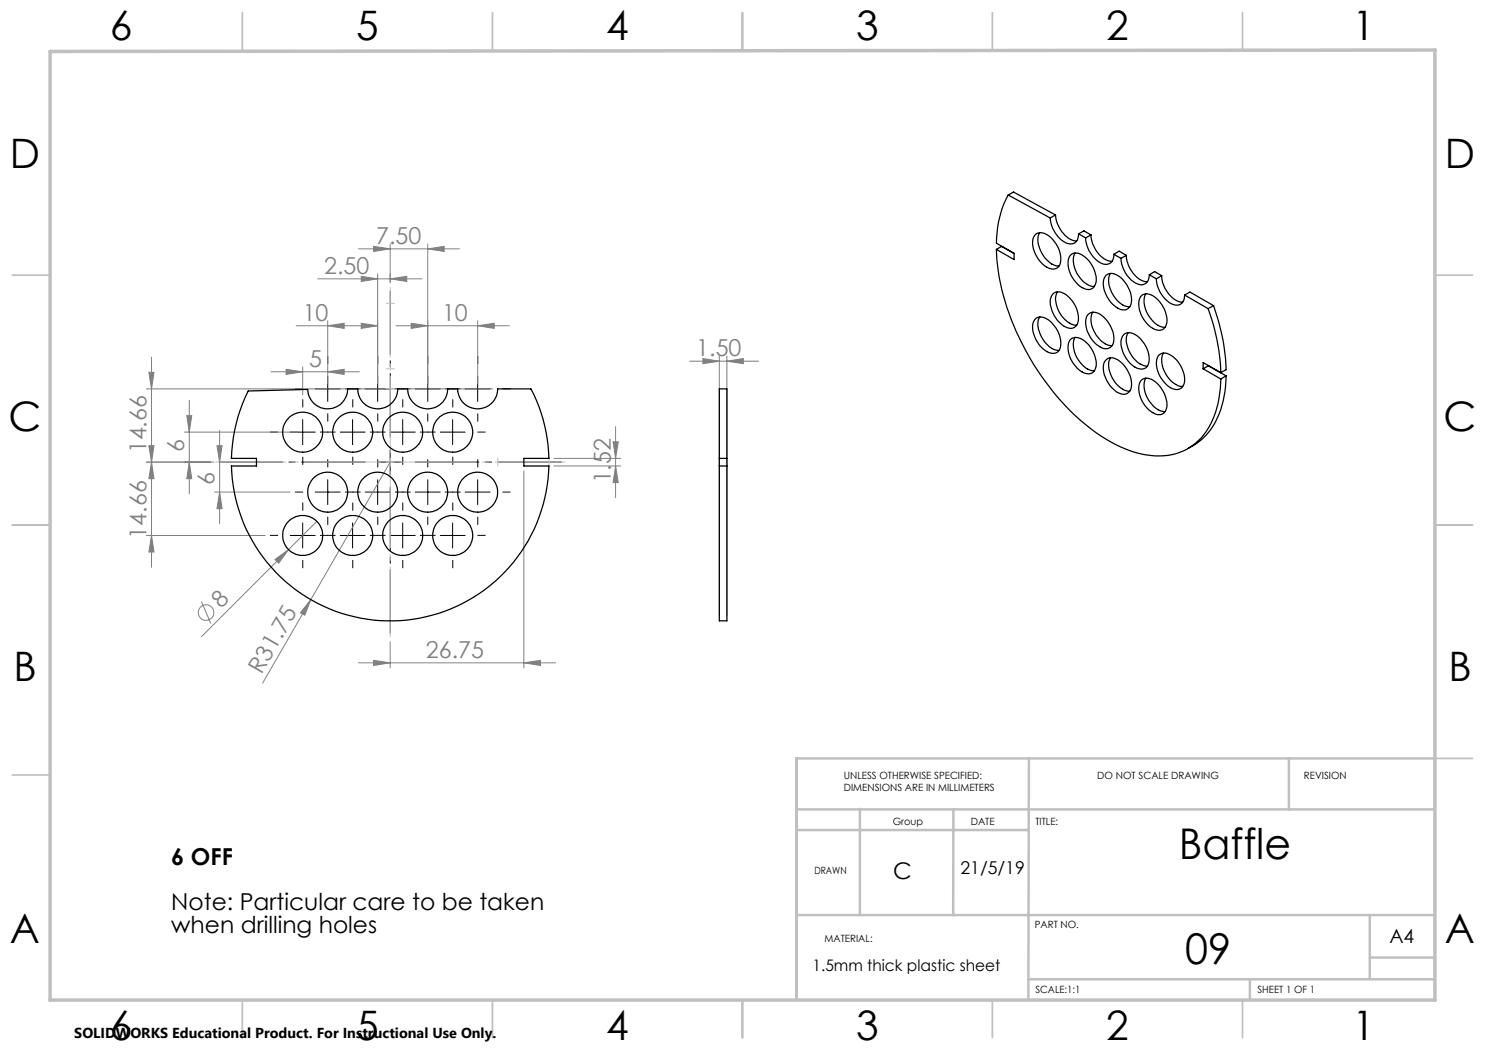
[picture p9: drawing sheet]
<svg xmlns="http://www.w3.org/2000/svg" width="297mm" height="210mm" viewBox="0 0 297 210" stroke-linecap="round" stroke-linejoin="round" font-family="sans-serif">
<g fill="none" stroke="#808080" stroke-width=".2">
<path d="M63.5 55.8h20.9M71.7 49.8h20.2M72.2 55.3l3.3 .5-3.3 .5zM74.7 49.3l3.3 .5-3.3 .5zM75.5 54.8v22M78 48.8v7.7M78 55.8l3.4-.5v1zM85.5 49.8l3.3-.5v1zM85.5 48.8v28M29.3 77.8h69.2M29.8 74.5h1l-.5 3.3zM30.3 71.4v42"/>
<path d="M54.2 74.4h17.7M57.2 73.9l3.3 .5-3.3 .5zM59.2 65.1h16.3M60.5 73.4v5.5M65.5 74.4l3.3-.5v1zM65.5 65.1l3.3-.4v1zM65.5 64.2v12.6M72.2 64.7l3.3 .4-3.3 .6zM79.2 65.1h22.7M82.2 64.7l3.3 .4-3.3 .6zM95.5 65.1l3.3-.4v1zM95.5 64.2v12.6"/>
<path d="M137.9 72.2h13.8M140.6 71.7l3.3 .5-3.3 .5zM143.9 71.2v52M145.4 72.2l3.3-.5v1zM145.4 71.2v52M29.3 92.4h13.5M29.8 89.1h1l-.5 3.3zM30.3 92.4l.5 3.3h-1zM36.9 86.4h22.6M37.4 83.1h.9l-.4 3.3zM37.9 92.4l.4 3.3h-.9zM37.9 80.1v18.7"/>
<path d="M42.9 98.4h15.1M43.4 89.1h1l-.5 3.3zM43.9 98.4l.5 3.3h-1zM43.9 86.1v18.7M78 92.4l-15.8 27.5M104.8 94.2v39.4M110.8 93.2h13.3M110.8 91.7h13.3M122.6 88.4h1l-.5 3.3zM123.1 93.2l.5 3.3h-1zM123.1 85.3v14.2M29.3 107.1h23.7"/>
<path d="M30.3 107.1l.5 3.3h-1zM55 111.9l2.7-2-2 2.7zM57.7 109.9l-17.4 17.4M62.2 119.9l-1.2 3.1-.9-.5zM62.2 119.9l-9.7 16.7M63.4 104.3l-5.7 5.6M40.3 120.3l1.9 4.4M71.7 132.6h39.4M74.7 132.1l3.3 .5-3.3 .5zM78 128.4v5.2M104.8 132.6l3.3-.5v1z"/>
<circle cx="41.2" cy="122.5" r="1.55"/>
</g>
<g fill="none" stroke="#000" stroke-width=".2" stroke-dasharray="15.2 1.3 1.3 1.3">
<path d="M60.6 77.8h-1.5M65.6 72.8v-1.5M70.6 77.8h1.5M70.6 77.8h-1.5M75.6 72.8v-1.5M80.6 77.8h1.5M80.6 77.8h-1.5M85.6 72.8v-1.5M90.6 77.8h1.5M90.6 77.8h-1.5M95.6 72.8v-1.5M100.6 77.8h1.5"/>
<path d="M55.6 86.4h-1.5M60.6 81.4v-1.5M60.6 91.4v1.5M60.6 98.4h-1.5M65.6 86.4h1.5M65.6 86.4h-1.5M65.6 82.8v1.5M65.6 93.4v-1.5M70.6 81.4v-1.5M70.6 91.4v1.5M70.6 98.4h-1.5M70.6 98.4h1.5"/>
<path d="M75.6 86.4h1.5M75.6 86.4h-1.5M75.6 82.8v1.5M75.6 93.4v-1.5M80.6 81.4v-1.5M80.6 91.4v1.5M80.6 98.4h-1.5M80.6 98.4h1.5M85.6 86.4h1.5M85.6 86.4h-1.5M85.6 82.8v1.5M85.6 93.4v-1.5"/>
<path d="M90.6 81.4v-1.5M90.6 91.4v1.5M90.6 98.4h-1.5M90.6 98.4h1.5M95.6 86.4h1.5M95.6 82.8v1.5M95.6 93.4v-1.5M100.6 98.4h1.5M55.6 107.1h-1.5M60.6 102.1v-1.5M60.6 112.1v1.5M65.6 103.4v1.5"/>
<path d="M65.6 107.1h1.5M65.6 107.1h-1.5M70.6 102.1v-1.5M70.6 112.1v1.5M75.6 103.4v1.5M75.6 107.1h1.5M75.6 107.1h-1.5M80.6 102.1v-1.5M80.6 112.1v1.5M85.6 103.4v1.5M85.6 107.1h1.5M85.6 107.1h-1.5"/>
<path d="M90.6 102.1v-1.5M90.6 112.1v1.5M95.6 103.4v1.5M95.6 107.1h1.5"/>
</g>
<path d="M73.1 92.4h-29.3M78.1 87.4v-29.2M78.1 97.4v29.3M83.1 92.4h29.2" fill="none" stroke="#000" stroke-width=".2" stroke-dasharray="15.2 1.3 1.3 1.3" stroke-dashoffset="2.5"/>
<g fill="none" stroke="#000" stroke-width=".2">
<path d="M63 77.8h5.1M65.5 75.3v5M73 77.8h5M75.5 75.3v5M83 77.8h5.1M85.5 75.3v5M93 77.8h5M95.5 75.3v5M58 86.4h5M60.5 83.9v5M63 98.4h5.1M65.5 95.9v5"/>
<path d="M68.1 86.4h4.9M70.5 83.9v5M73 98.4h5M75.5 95.9v5M75.5 92.4h5M78 86.4h5M78 89.9v5M80.5 83.9v5M83 98.4h5.1M85.5 95.9v5M88.1 86.4h4.9M90.5 83.9v5"/>
<path d="M93 98.4h5M95.5 95.9v5M58 107.1h5M60.5 104.6v5M68.1 107.1h4.9M70.5 104.6v5M78 107.1h5M80.5 104.6v5M88.1 107.1h4.9M90.5 104.6v5"/>
</g>
<path d="M113 92.4h-69.9M78.1 127.3v-69.8" fill="none" stroke="#c0c0c0" stroke-width=".2" stroke-dasharray="15.2 1.3 1.3 1.3" stroke-dashoffset="1.3"/>
<path d="M77.2 73.8h1.7M77.2 77.8h1.7M78.9 60.7h-1.7M77.2 92.4h1.7M78.1 93.2v-1.6M99.6 91.6v1.6M109.8 93.2v-1.6" fill="none" stroke="#c0c0c0" stroke-width=".2" stroke-dasharray="15.2 1.3 1.3 1.3"/>
<g fill="none" stroke="#c0c0c0" stroke-width=".35">
<path d="M48.5 2.5v7.5M98.5 2.5v7.5M148.5 2.5v7.5M198.5 2.5v7.5M248.5 2.5v7.5M2.5 55h7.5M287 55h7.5M2.5 105h7.5M287 105h7.5M2.5 155h7.5M287 151.7h7.5M48.5 200v7.5"/>
<path d="M98.5 200v7.5M148.5 200v7.5M198.5 200v7.5M248.5 200v7.5"/>
</g>
<path d="M205.8 151.7l-.1 48.4M257.8 151.7v10.2M287 151.7h-127.7v48.3M159.3 161.9h127.7M159.3 166h46.5M172 161.8v21.2M190.7 161.9l-.1 21.1M159.3 183h127.7M205.7 195.9h81.2M250 195.8v4.2M274 183v12.8M274 191.5h13" fill="none" stroke="#c0c0c0" stroke-width=".5"/>
<path d="M10 10.3l277-.3v190h-277z" fill="none" stroke="#c0c0c0" stroke-width=".7"/>
<g fill="#808080">
<path d="M55 111.9l2.7-2-2 2.7z"/>
<path d="M62.2 119.9l-1.2 3.1-.9-.5z"/>
<path d="M85.5 49.8l3.3-.5v1zM74.7 49.3l3.3 .5-3.3 .5zM104.8 132.6l3.3-.5v1zM74.7 132.1l3.3 .5-3.3 .5z"/>
<path d="M72.2 55.3l3.3 .5-3.3 .5zM78 55.8l3.4-.5v1z"/>
<path d="M37.4 83.1h.9l-.4 3.3zM37.9 92.4l.4 3.3h-.9zM29.8 74.5h1l-.5 3.3zM30.3 92.4l.5 3.3h-1z"/>
<path d="M57.2 73.9l3.3 .5-3.3 .5zM65.5 74.4l3.3-.5v1zM65.5 65.1l3.3-.4v1zM72.2 64.7l3.3 .4-3.3 .6zM82.2 64.7l3.3 .4-3.3 .6zM95.5 65.1l3.3-.4v1zM140.6 71.7l3.3 .5-3.3 .5zM145.4 72.2l3.3-.5v1z"/>
<path d="M123.1 93.2l.5 3.3h-1zM122.6 88.4h1l-.5 3.3z"/>
<path d="M43.4 89.1h1l-.5 3.3zM43.9 98.4l.5 3.3h-1zM29.8 89.1h1l-.5 3.3zM30.3 107.1l.5 3.3h-1z"/>
</g>
<g fill="none" stroke="#000" stroke-width=".25">
<path d="M201.6 39a20.6 20.6 0 0 0-2.3 9.6l3.5 2.1M201.6 39l8.4 4.6M201.6 39l1.1-.6 8.4 4.6M199.3 49.9a47.1 47.1 0 0 0 8.3 24.3 40.7 40.7 0 0 0 17.4 15.5 14.6 14.6 0 0 0 12.2 .2 14 14 0 0 0 6.7-11.1l.3-3M199.3 49.9l3.5 2v-1.2M199.3 49.9l1-.6 2.5 1.4M207.1 46.9a2.23 2.23 0 0 1 2.9 .5 5.6 5.6 0 0 1 1.9 5.6 1.81 1.81 0 0 1-2.9 .2 5.9 5.9 0 0 1-2.4-5.5zM208 46.5a4.3 4.3 0 0 0 .6 4.5 3.9 3.9 0 0 0 3.2 2.2M210 43.6a5.8 5.8 0 0 0 3.9 5.2 1.69 1.69 0 0 0 1.8-2M210.6 58.8a2.13 2.13 0 0 1 2.9 .4 5.5 5.5 0 0 1 2 5.6 1.68 1.68 0 0 1-2.6 .5 5.9 5.9 0 0 1-2.7-5.8zM211.1 43a5.8 5.8 0 0 0 3.9 5.2h.3M211.1 43l-1.1 .6"/>
<path d="M211.5 58.4a4.7 4.7 0 0 0 .9 4.8 4 4 0 0 0 2.9 1.8M214.1 51a2.13 2.13 0 0 1 3 .5 5.7 5.7 0 0 1 2 5.3 1.63 1.63 0 0 1-2.7 .7 5.7 5.7 0 0 1-2.6-6zM215 50.6a5 5 0 0 0 1.5 5.6 3.2 3.2 0 0 0 2.4 1.1M215.7 46.8l1.4 .8M215.7 46.8l1.1-.6 1.4 .8M217.1 47.6a5.9 5.9 0 0 0 3.7 5.2 1.66 1.66 0 0 0 2-1.9M218.2 47a5.7 5.7 0 0 0 3.9 5.3h.3M218.2 47l-1.1 .6M221.2 55.1a2.23 2.23 0 0 1 3 .4 5.6 5.6 0 0 1 1.9 5.6 1.67 1.67 0 0 1-2.6 .5 5.7 5.7 0 0 1-2.6-6zM222.1 54.7a4.8 4.8 0 0 0 1.2 5.2 3.6 3.6 0 0 0 2.7 1.5M222.8 50.9l1.4 .8M222.8 50.9l1-.7 1.4 .9"/>
<path d="M224.2 51.7a5.7 5.7 0 0 0 3.9 5.3 1.73 1.73 0 0 0 1.8-2M225.2 51.1a6 6 0 0 0 3.7 5.2h.6M225.2 51.1l-1 .6M228.3 59.2a2.23 2.23 0 0 1 2.9 .4 5.7 5.7 0 0 1 2.1 5.3 1.63 1.63 0 0 1-2.7 .8 5.6 5.6 0 0 1-2.6-6.1zM229.2 58.8a5 5 0 0 0 1.4 5.5 3.1 3.1 0 0 0 2.4 1.2M229.9 55l1.4 .8M229.9 55l1-.7 1.4 .8M231.3 55.8a5.8 5.8 0 0 0 3.6 5.2 1.66 1.66 0 0 0 2-2M232.3 55.1a5.9 5.9 0 0 0 3.7 5.3h.5M232.3 55.1l-1 .7M236.9 59l4.7 2.7M236.9 59l1.1-.6 4.7 2.7"/>
<path d="M49.6 78.2l11.9-.3a4 4 0 0 0 4.1 3.9 4 4 0 0 0 3.9-4h2a4 4 0 0 0 4 4 4 4 0 0 0 4.1-4h1.9a4 4 0 0 0 4 4 4 4 0 0 0 4-4h2a4 4 0 0 0 4 4 4 4 0 0 0 4-4h6.7a31.3 31.3 0 0 1 3.6 13.9h-5v1.5h5a31.8 31.8 0 0 1-31.8 31 31.8 31.8 0 0 1-31.7-31h5v-1.5h-5a32.8 32.8 0 0 1 3.3-13.5zM207.1 63.8a2.23 2.23 0 0 1 2.9 .4 5.6 5.6 0 0 1 1.9 5.6 1.81 1.81 0 0 1-2.9 .3 5.9 5.9 0 0 1-2.4-5.6zM208 63.4a4.3 4.3 0 0 0 .6 4.5 4.1 4.1 0 0 0 3.2 2.2M214.1 67.9a2.23 2.23 0 0 1 3 .4 5.7 5.7 0 0 1 2 5.3 1.63 1.63 0 0 1-2.7 .8 5.6 5.6 0 0 1-2.6-6.1zM215 67.5a5 5 0 0 0 1.5 5.5 3.2 3.2 0 0 0 2.4 1.1M217.5 63a1.9 1.9 0 0 1 2.8 0 5.7 5.7 0 0 1 2.3 5.9 1.67 1.67 0 0 1-2.6 .4 5.7 5.7 0 0 1-2.7-6zM218.5 62.4a4.9 4.9 0 0 0 1.2 5.3 3.6 3.6 0 0 0 2.7 1.4M221.2 72a2.13 2.13 0 0 1 3 .4 5.5 5.5 0 0 1 1.9 5.6 1.7 1.7 0 0 1-2.6 .5 6 6 0 0 1-2.7-5.8zM222.1 71.6a5 5 0 0 0 1.5 5.5 3.1 3.1 0 0 0 2.4 1.1M224.8 66.9a2.23 2.23 0 0 1 2.9 .5 5.6 5.6 0 0 1 1.9 5.6 1.81 1.81 0 0 1-2.9 .2 5.8 5.8 0 0 1-2.4-5.5zM225.6 66.5a4.3 4.3 0 0 0 .7 4.5 3.9 3.9 0 0 0 3.2 2.2M228.3 76a2.35 2.35 0 0 1 3.2 .8 5.4 5.4 0 0 1 1.7 5.3 1.62 1.62 0 0 1-2.6 .4 5.6 5.6 0 0 1-2.6-6z"/>
<path d="M229.2 75.6a5.1 5.1 0 0 0 1.4 5.6 3.2 3.2 0 0 0 2.4 1.1M231.8 71a2.13 2.13 0 0 1 2.9 .5 5.9 5.9 0 0 1 2.1 5.3 1.67 1.67 0 0 1-2.7 .7 5.7 5.7 0 0 1-2.6-6zM232.7 70.6a4.9 4.9 0 0 0 1.2 5.2 3.7 3.7 0 0 0 2.6 1.5M240.6 73.8v-1.3l3.6 2M240.6 73.8l3.6 2M241.6 61.7a40.5 40.5 0 0 1 2.6 12.8M241.7 73.2l-1.1 .6M241.7 73.2l3.5 2M241.7 73.1v.1M242.7 61.1a41.3 41.3 0 0 1 2.5 12.8l-1 .6M242.7 61.1l-1.1 .6M245.2 75.2a17.2 17.2 0 0 1-4.5 12.3l-1.7 1.4-1.4 .8"/>
<path d="M245.2 75.2l-1 .6M143.9 91.7v-13.9h1.5v13.9M143.9 93.2v31h1.5v-31M143.9 91.7h1.5M143.9 93.2h1.5M143.9 91.7v1.5M145.4 91.7v1.5"/>
<circle cx="60.5" cy="86.4" r="4"/>
<circle cx="65.5" cy="98.4" r="4"/>
<circle cx="70.5" cy="86.4" r="4"/>
<circle cx="75.5" cy="98.4" r="4"/>
<circle cx="80.5" cy="86.4" r="4"/>
<circle cx="85.5" cy="98.4" r="4"/>
<circle cx="90.5" cy="86.4" r="4"/>
<circle cx="95.5" cy="98.4" r="4"/>
<circle cx="60.5" cy="107.1" r="4"/>
<circle cx="70.5" cy="107.1" r="4"/>
<circle cx="80.5" cy="107.1" r="4"/>
<circle cx="90.5" cy="107.1" r="4"/>
</g>
<g font-size="8.5">
<text x="235.8" y="171.8">Baffle</text>
<text x="237" y="192.7">09</text>
</g>
<g font-size="8.1">
<text x="22" y="8">6</text>
<text x="71.2" y="8">5</text>
<text x="121.2" y="8">4</text>
<text x="171.3" y="8">3</text>
<text x="221.3" y="8">2</text>
<text x="270.5" y="8">1</text>
<text x="2" y="33.6">D</text>
<text x="289" y="33.6">D</text>
<text x="1.7" y="86.1">C</text>
<text x="288.7" y="86.1">C</text>
<text x="2.7" y="136.1">B</text>
<text x="289.7" y="136.1">B</text>
<text x="2" y="188.6">A</text>
<text x="289" y="188.6">A</text>
<text x="22" y="208">6</text>
<text x="71.2" y="208">5</text>
<text x="121.2" y="208">4</text>
<text x="171.3" y="208">3</text>
<text x="221.3" y="208">2</text>
<text x="270.5" y="208">1</text>
</g>
<g font-size="4.7" fill="#808080">
<text x="75.2" y="48.7">7.50</text>
<text x="64.8" y="54.7">2.50</text>
<text x="60.5" y="64.1">10</text>
<text x="88.4" y="64.1">10</text>
<text x="139.3" y="71.2">1.50</text>
<text x="61.8" y="73.3">5</text>
<text x="29.3" y="90.7" transform="rotate(-90 29.3 90.7)">14.66</text>
<text x="36.9" y="90.5" transform="rotate(-90 36.9 90.5)">6</text>
<text x="42.9" y="97" transform="rotate(-90 42.9 97)">6</text>
<text x="122.1" y="96.7" transform="rotate(-90 122.1 96.7)">1.52</text>
<text x="29.3" y="107.7" transform="rotate(-90 29.3 107.7)">14.66</text>
<text x="44.3" y="121.9" transform="rotate(-45 44.3 121.9)">8</text>
<text x="85.2" y="131.5">26.75</text>
<text x="52.3" y="135" transform="rotate(-60 52.3 135)">R31.75</text>
</g>
<g font-size="4.7">
<text x="34.3" y="173">6 OFF</text>
<text x="34.3" y="182">Note: Particular care to be taken</text>
<text x="34.3" y="186.6">when drilling holes</text>
</g>
<text font-size="4.6" x="178.6" y="175.9">C</text>
<text font-size="3.9" x="277.9" y="188.5">A4</text>
<text font-size="3.5" x="192.1" y="174.8">21/5/19</text>
<text font-size="3.2" x="162.5" y="194.3">1.5mm thick plastic sheet</text>
<text font-size="2.9" x="14.9" y="207.6">SOLIDWORKS Educational Product. For Instructional Use Only.</text>
<g font-size="2">
<text x="168.8" y="155.8">UNLESS OTHERWISE SPECIFIED:</text>
<text x="219.5" y="155.8">DO NOT SCALE DRAWING</text>
<text x="260.8" y="155.8">REVISION</text>
<text x="168.8" y="158.3">DIMENSIONS ARE IN MILLIMETERS</text>
<text x="178.5" y="164.9">Group</text>
<text x="194.2" y="164.9">DATE</text>
<text x="207.1" y="164.9">TITLE:</text>
<text x="162.9" y="174.7">DRAWN</text>
<text x="207" y="185.5">PART NO.</text>
<text x="164.9" y="188.5">MATERIAL:</text>
<text x="207.1" y="198.6">SCALE:1:1</text>
<text x="251.5" y="198.6">SHEET 1 OF 1</text>
</g>
</svg>
